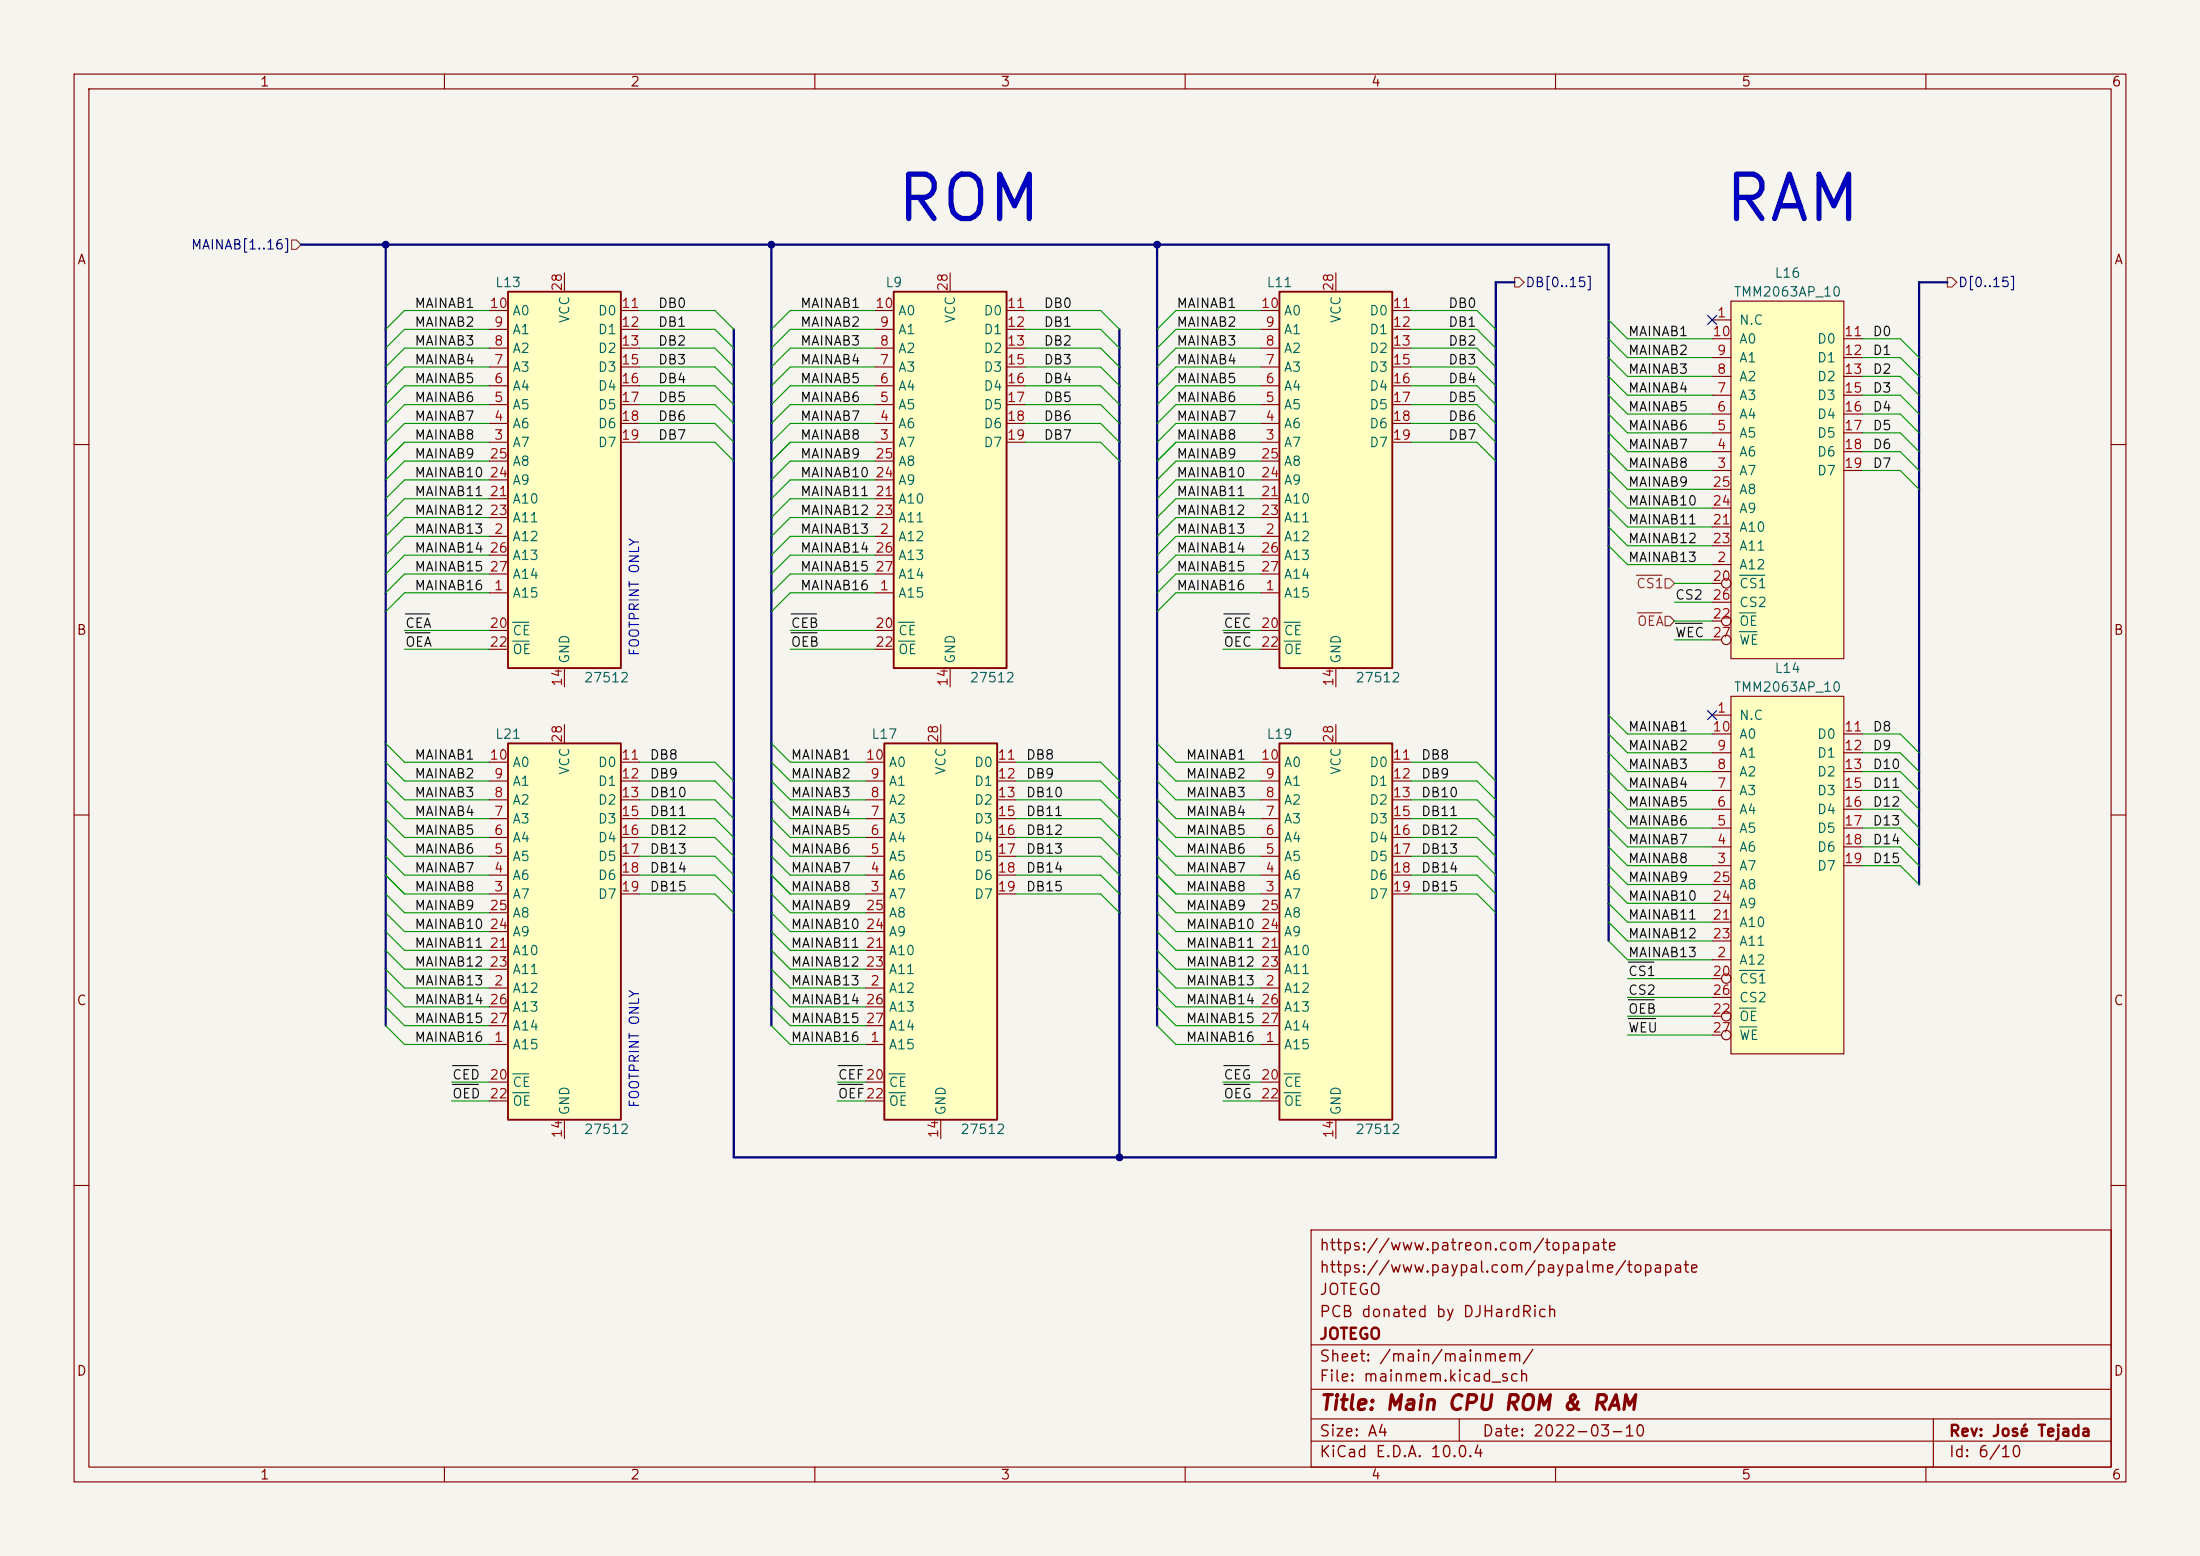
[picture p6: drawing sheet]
<svg xmlns="http://www.w3.org/2000/svg" width="297mm" height="210mm" viewBox="0 0 297 210" stroke-linecap="round" stroke-linejoin="round" font-family="sans-serif">
<path d="M0 0h297v210h-297z" fill="#f5f4ef" stroke="#f5f4ef" stroke-width=".14"/>
<g fill="none" stroke="#840000" stroke-width=".15">
<path d="M10 10h277v190h-277zM12 12h273v186h-273zM60 10v2M110 10v2M160 10v2M210 10v2M260 10v2M10 60h2M285 60h2M10 110h2M285 110h2M10 160h2"/>
<path d="M177 166h108v32h-108zM285 160h2M60 198v2M110 198v2M160 198v2M177 194.5h108M177 191.5h108M177 187.5h108M177 181.5h108M197 191.5v3M210 198v2M260 198v2"/>
<path d="M261 191.5v6.5"/>
</g>
<path d="M233.7 40.6h15.2v48.3h-15.2z" fill="#ffffc2"/>
<g fill="none" stroke="#840000" stroke-width=".15">
<path d="M231.1 43.2h2.6M231.1 58.4h2.6M231.1 55.9h2.6M231.1 53.3h2.6M231.1 50.8h2.6M231.1 48.3h2.6M231.1 45.7h2.6M233.7 40.6h15.2v48.3h-15.2zM248.9 58.4h2.6M248.9 55.9h2.6M248.9 53.3h2.6M248.9 50.8h2.6"/>
<path d="M248.9 48.3h2.6M248.9 45.7h2.6M231.1 76.2h2.6M231.1 63.5h2.6M231.1 61h2.6M231.1 78.7h1.3M231.1 71.1h2.6M231.1 73.7h2.6M231.1 68.6h2.6M231.1 66h2.6M248.9 63.5h2.6M248.9 61h2.6"/>
<path d="M231.1 83.8h1.3M231.1 81.3h2.6M231.1 86.4h1.3"/>
<circle cx="233" cy="78.7" r=".63"/>
<circle cx="233" cy="86.4" r=".63"/>
<circle cx="233" cy="83.8" r=".63"/>
</g>
<path d="M234.8 77.6h3.5M234.8 82.7h2.2M234.8 85.3h2.4" fill="none" stroke="#006464" stroke-width=".15"/>
<path d="M68.6 39.4h15.2v50.8h-15.2z" fill="#ffffc2"/>
<path d="M68.6 39.4h15.2v50.8h-15.2z" fill="none" stroke="#840000" stroke-width=".25"/>
<g fill="none" stroke="#840000" stroke-width=".15">
<path d="M76.2 36.8v2.6M66 59.7h2.6M66 57.2h2.6M66 54.6h2.6M66 52.1h2.6M66 49.5h2.6M66 47h2.6M66 44.5h2.6M66 41.9h2.6M83.8 59.7h2.6M83.8 57.2h2.6M83.8 54.6h2.6"/>
<path d="M83.8 52.1h2.6M83.8 49.5h2.6M83.8 47h2.6M83.8 44.5h2.6M83.8 41.9h2.6M66 72.4h2.6M66 67.3h2.6M66 69.9h2.6M66 64.8h2.6M66 62.2h2.6M66 74.9h2.6M66 77.5h2.6"/>
<path d="M66 80h2.6M66 85.1h2.6M66 87.6h2.6M76.2 90.2v2.5"/>
</g>
<path d="M69.2 84h2.2M69.2 86.5h2.2" fill="none" stroke="#006464" stroke-width=".15"/>
<path d="M68.6 100.3h15.2v50.8h-15.2z" fill="#ffffc2"/>
<path d="M68.6 100.3h15.2v50.8h-15.2z" fill="none" stroke="#840000" stroke-width=".25"/>
<g fill="none" stroke="#840000" stroke-width=".15">
<path d="M76.2 97.8v2.5M66 118.1h2.6M66 115.6h2.6M66 113h2.6M66 110.5h2.6M66 108h2.6M66 105.4h2.6M66 102.9h2.6M83.8 118.1h2.6M83.8 115.6h2.6M83.8 113h2.6M83.8 110.5h2.6"/>
<path d="M83.8 108h2.6M83.8 105.4h2.6M83.8 102.9h2.6M66 133.4h2.6M66 120.7h2.6M66 128.3h2.6M66 130.8h2.6M66 125.7h2.6M66 123.2h2.6M66 135.9h2.6M66 138.4h2.6M83.8 120.7h2.6"/>
<path d="M66 141h2.6M66 146.1h2.6M66 148.6h2.6M76.2 151.1v2.6"/>
</g>
<path d="M69.2 144.9h2.2M69.2 147.5h2.2" fill="none" stroke="#006464" stroke-width=".15"/>
<path d="M172.7 100.3h15.3v50.8h-15.3z" fill="#ffffc2"/>
<path d="M172.7 100.3h15.3v50.8h-15.3z" fill="none" stroke="#840000" stroke-width=".25"/>
<g fill="none" stroke="#840000" stroke-width=".15">
<path d="M180.3 97.8v2.5M170.2 118.1h2.5M170.2 115.6h2.5M170.2 113h2.5M170.2 110.5h2.5M170.2 108h2.5M170.2 105.4h2.5M170.2 102.9h2.5M188 118.1h2.5M188 115.6h2.5M188 113h2.5M188 110.5h2.5"/>
<path d="M188 108h2.5M188 105.4h2.5M188 102.9h2.5M170.2 133.4h2.5M170.2 120.7h2.5M170.2 128.3h2.5M170.2 130.8h2.5M170.2 125.7h2.5M170.2 123.2h2.5M170.2 135.9h2.5M170.2 138.4h2.5M188 120.7h2.5"/>
<path d="M170.2 141h2.5M170.2 146.1h2.5M170.2 148.6h2.5M180.3 151.1v2.6"/>
</g>
<path d="M173.4 144.9h2.1M173.4 147.5h2.2" fill="none" stroke="#006464" stroke-width=".15"/>
<path d="M119.4 100.3h15.2v50.8h-15.2z" fill="#ffffc2"/>
<path d="M119.4 100.3h15.2v50.8h-15.2z" fill="none" stroke="#840000" stroke-width=".25"/>
<g fill="none" stroke="#840000" stroke-width=".15">
<path d="M127 97.8v2.5M116.8 118.1h2.6M116.8 115.6h2.6M116.8 113h2.6M116.8 110.5h2.6M116.8 108h2.6M116.8 105.4h2.6M116.8 102.9h2.6M134.6 118.1h2.6M134.6 115.6h2.6M134.6 113h2.6M134.6 110.5h2.6"/>
<path d="M134.6 108h2.6M134.6 105.4h2.6M134.6 102.9h2.6M116.8 133.4h2.6M116.8 120.7h2.6M116.8 128.3h2.6M116.8 130.8h2.6M116.8 125.7h2.6M116.8 123.2h2.6M116.8 135.9h2.6M116.8 138.4h2.6M134.6 120.7h2.6"/>
<path d="M116.8 141h2.6M116.8 146.1h2.6M116.8 148.6h2.6M127 151.1v2.6"/>
</g>
<path d="M120 144.9h2.2M120 147.5h2.2" fill="none" stroke="#006464" stroke-width=".15"/>
<path d="M120.6 39.4h15.3v50.8h-15.3z" fill="#ffffc2"/>
<path d="M120.6 39.4h15.3v50.8h-15.3z" fill="none" stroke="#840000" stroke-width=".25"/>
<g fill="none" stroke="#840000" stroke-width=".15">
<path d="M128.3 36.8v2.6M118.1 59.7h2.5M118.1 57.2h2.5M118.1 54.6h2.5M118.1 52.1h2.5M118.1 49.5h2.5M118.1 47h2.5M118.1 44.5h2.5M118.1 41.9h2.5M135.9 59.7h2.5M135.9 57.2h2.5M135.9 54.6h2.5"/>
<path d="M135.9 52.1h2.5M135.9 49.5h2.5M135.9 47h2.5M135.9 44.5h2.5M135.9 41.9h2.5M118.1 72.4h2.5M118.1 67.3h2.5M118.1 69.9h2.5M118.1 64.8h2.5M118.1 62.2h2.5M118.1 74.9h2.5M118.1 77.5h2.5"/>
<path d="M118.1 80h2.5M118.1 85.1h2.5M118.1 87.6h2.5M128.3 90.2v2.5"/>
</g>
<path d="M121.3 84h2.2M121.3 86.5h2.2" fill="none" stroke="#006464" stroke-width=".15"/>
<path d="M172.7 39.4h15.3v50.8h-15.3z" fill="#ffffc2"/>
<path d="M172.7 39.4h15.3v50.8h-15.3z" fill="none" stroke="#840000" stroke-width=".25"/>
<g fill="none" stroke="#840000" stroke-width=".15">
<path d="M180.3 36.8v2.6M170.2 59.7h2.5M170.2 57.2h2.5M170.2 54.6h2.5M170.2 52.1h2.5M170.2 49.5h2.5M170.2 47h2.5M170.2 44.5h2.5M170.2 41.9h2.5M188 59.7h2.5M188 57.2h2.5M188 54.6h2.5"/>
<path d="M188 52.1h2.5M188 49.5h2.5M188 47h2.5M188 44.5h2.5M188 41.9h2.5M170.2 72.4h2.5M170.2 67.3h2.5M170.2 69.9h2.5M170.2 64.8h2.5M170.2 62.2h2.5M170.2 74.9h2.5M170.2 77.5h2.5"/>
<path d="M170.2 80h2.5M170.2 85.1h2.5M170.2 87.6h2.5M180.3 90.2v2.5"/>
</g>
<path d="M173.4 84h2.1M173.4 86.5h2.2" fill="none" stroke="#006464" stroke-width=".15"/>
<path d="M233.7 94h15.2v48.2h-15.2z" fill="#ffffc2"/>
<g fill="none" stroke="#840000" stroke-width=".15">
<path d="M231.1 96.5h2.6M231.1 99.1h2.6M233.7 94h15.2v48.2h-15.2zM248.9 99.1h2.6M231.1 116.8h2.6M231.1 114.3h2.6M231.1 111.8h2.6M231.1 109.2h2.6M231.1 106.7h2.6M231.1 104.1h2.6M231.1 101.6h2.6M231.1 119.4h2.6"/>
<path d="M248.9 116.8h2.6M248.9 114.3h2.6M248.9 111.8h2.6M248.9 109.2h2.6M248.9 106.7h2.6M248.9 104.1h2.6M248.9 101.6h2.6M231.1 129.5h2.6M231.1 132.1h1.3M231.1 124.5h2.6M231.1 137.2h1.3M231.1 127h2.6"/>
<path d="M231.1 121.9h2.6M231.1 134.6h2.6M231.1 139.7h1.3"/>
<circle cx="233" cy="139.7" r=".63"/>
<circle cx="233" cy="132.1" r=".63"/>
<circle cx="233" cy="137.2" r=".63"/>
</g>
<path d="M234.8 131h3.5M234.8 136.1h2.2M234.8 138.6h2.4" fill="none" stroke="#006464" stroke-width=".15"/>
<path d="M39.4 32.4h.6l.6 .6-.6 .7h-.6zM204.5 37.5h.6l.6 .6-.6 .6h-.6zM262.9 37.5h.6l.7 .6-.7 .6h-.6zM220.9 77.6h3.5M224.8 78.1h.6l.7 .6-.7 .7h-.6zM221 82.7h3.4M224.8 83.2h.6l.7 .6-.7 .7h-.6z" fill="none" stroke="#725600" stroke-width=".15"/>
<g fill="none" stroke="#0f0f0f" stroke-width=".15">
<path d="M54.7 82.9h3.3M54.7 85.4h3.4M106.8 82.9h3.4M106.8 85.4h3.5M165.2 82.9h3.5M165.2 85.4h3.5M226.2 84.1h3.6M219.8 129.9h3.5M219.8 137.5h3.7M219.8 134.9h3.5M61.1 143.8h3.4M61.1 146.4h3.5"/>
<path d="M113.2 143.8h3.2M113.2 146.4h3.3M165.2 143.8h3.5M165.2 146.4h3.5"/>
</g>
<path d="M40.6 33h176.6v94M52.1 33v105.4M104.1 33v105.4M156.2 33v105.4M204.5 38.1h-2.6v118.1h-102.8v-111.7M262.9 38.1h-3.8v81.3M151.1 44.5v111.7" fill="none" stroke="#000084" stroke-width=".3"/>
<g fill="none" stroke="#009600" stroke-width=".15">
<path d="M66 54.6h-11.4l-2.5 2.6M66 57.2h-11.4l-2.5 2.5M66 59.7h-11.4l-2.5 2.5M66 47h-11.4l-2.5 2.5M66 52.1h-11.4l-2.5 2.5M66 49.5h-11.4l-2.5 2.6M66 41.9h-11.4l-2.5 2.6M66 44.5h-11.4l-2.5 2.5M86.4 54.6h10.1l2.6 2.6M86.4 57.2h10.1l2.6 2.5M86.4 59.7h10.1l2.6 2.5M86.4 47h10.1l2.6 2.5"/>
<path d="M86.4 52.1h10.1l2.6 2.5M86.4 49.5h10.1l2.6 2.6M86.4 41.9h10.1l2.6 2.6M86.4 44.5h10.1l2.6 2.5M118.1 54.6h-11.4l-2.6 2.6M118.1 57.2h-11.4l-2.6 2.5M118.1 59.7h-11.4l-2.6 2.5M118.1 47h-11.4l-2.6 2.5M118.1 52.1h-11.4l-2.6 2.5M118.1 49.5h-11.4l-2.6 2.6M118.1 41.9h-11.4l-2.6 2.6M118.1 44.5h-11.4l-2.6 2.5"/>
<path d="M138.4 54.6h10.2l2.5 2.6M138.4 57.2h10.2l2.5 2.5M138.4 59.7h10.2l2.5 2.5M138.4 47h10.2l2.5 2.5M138.4 52.1h10.2l2.5 2.5M138.4 49.5h10.2l2.5 2.6M138.4 41.9h10.2l2.5 2.6M138.4 44.5h10.2l2.5 2.5M170.2 54.6h-11.5l-2.5 2.6M170.2 57.2h-11.5l-2.5 2.5M170.2 59.7h-11.5l-2.5 2.5M170.2 47h-11.5l-2.5 2.5"/>
<path d="M170.2 52.1h-11.5l-2.5 2.5M170.2 49.5h-11.5l-2.5 2.6M170.2 41.9h-11.5l-2.5 2.6M170.2 44.5h-11.5l-2.5 2.5M190.5 54.6h8.9l2.5 2.6M190.5 57.2h8.9l2.5 2.5M190.5 59.7h8.9l2.5 2.5M190.5 47h8.9l2.5 2.5M190.5 52.1h8.9l2.5 2.5M190.5 49.5h8.9l2.5 2.6M190.5 41.9h8.9l2.5 2.6M190.5 44.5h8.9l2.5 2.5"/>
<path d="M217.2 58.4l2.5 2.6h11.4M217.2 43.2l2.5 2.5h11.4M217.2 50.8l2.5 2.5h11.4M217.2 55.9l2.5 2.5h11.4M217.2 45.7l2.5 2.6h11.4M217.2 48.3l2.5 2.5h11.4M217.2 53.3l2.5 2.6h11.4M251.5 45.7h5l2.6 2.6M251.5 53.3h5l2.6 2.6M251.5 58.4h5l2.6 2.6M251.5 48.3h5l2.6 2.5M251.5 50.8h5l2.6 2.5"/>
<path d="M251.5 55.9h5l2.6 2.5M66 62.2h-11.4l-2.5 2.6M66 72.4h-11.4l-2.5 2.5M66 69.9h-11.4l-2.5 2.5M66 67.3h-11.4l-2.5 2.6M66 74.9h-11.4l-2.5 2.6M66 64.8h-11.4l-2.5 2.5M66 77.5h-11.4l-2.5 2.5M118.1 62.2h-11.4l-2.6 2.6M118.1 72.4h-11.4l-2.6 2.5M118.1 69.9h-11.4l-2.6 2.5M118.1 67.3h-11.4l-2.6 2.6"/>
<path d="M118.1 74.9h-11.4l-2.6 2.6M118.1 64.8h-11.4l-2.6 2.5M118.1 77.5h-11.4l-2.6 2.5M170.2 62.2h-11.5l-2.5 2.6M170.2 72.4h-11.5l-2.5 2.5M170.2 69.9h-11.5l-2.5 2.5M170.2 67.3h-11.5l-2.5 2.6M170.2 74.9h-11.5l-2.5 2.6M170.2 64.8h-11.5l-2.5 2.5M170.2 77.5h-11.5l-2.5 2.5M217.2 61l2.5 2.5h11.4M217.2 63.5l2.5 2.5h11.4"/>
<path d="M217.2 66l2.5 2.6h11.4M217.2 73.7l2.5 2.5h11.4M217.2 71.1l2.5 2.6h11.4M217.2 68.6l2.5 2.5h11.4M226.1 78.7h5M251.5 63.5h5l2.6 2.5M251.5 61h5l2.6 2.5M54.6 85.1h11.4M54.6 87.6h11.4M66 80h-11.4l-2.5 2.6M106.7 85.1h11.4M106.7 87.6h11.4"/>
<path d="M118.1 80h-11.4l-2.6 2.6M165.1 85.1h5.1M165.1 87.6h5.1M170.2 80h-11.5l-2.5 2.6M217.2 96.5l2.5 2.6h11.4M217.2 99.1l2.5 2.5h11.4M226.1 81.3h5M226.1 83.8h5M226.1 86.4h5M251.5 99.1h5l2.6 2.5M52.1 118.1l2.5 2.6h11.4M52.1 110.5l2.5 2.5h11.4"/>
<path d="M52.1 100.3l2.5 2.6h11.4M52.1 113l2.5 2.6h11.4M52.1 115.6l2.5 2.5h11.4M52.1 102.9l2.5 2.5h11.4M52.1 105.4l2.5 2.6h11.4M52.1 108l2.5 2.5h11.4M86.4 113h10.1l2.6 2.6M86.4 102.9h10.1l2.6 2.5M86.4 115.6h10.1l2.6 2.5M86.4 118.1h10.1l2.6 2.6M86.4 105.4h10.1l2.6 2.6M86.4 108h10.1l2.6 2.5"/>
<path d="M86.4 110.5h10.1l2.6 2.5M104.1 118.1l2.6 2.6h10.1M104.1 110.5l2.6 2.5h10.1M104.1 100.3l2.6 2.6h10.1M104.1 113l2.6 2.6h10.1M104.1 115.6l2.6 2.5h10.1M104.1 102.9l2.6 2.5h10.1M104.1 105.4l2.6 2.6h10.1M104.1 108l2.6 2.5h10.1M137.2 113h11.4l2.5 2.6M137.2 102.9h11.4l2.5 2.5M137.2 115.6h11.4l2.5 2.5"/>
<path d="M137.2 118.1h11.4l2.5 2.6M137.2 105.4h11.4l2.5 2.6M137.2 108h11.4l2.5 2.5M137.2 110.5h11.4l2.5 2.5M156.2 118.1l2.5 2.6h11.5M156.2 110.5l2.5 2.5h11.5M156.2 100.3l2.5 2.6h11.5M156.2 113l2.5 2.6h11.5M156.2 115.6l2.5 2.5h11.5M156.2 102.9l2.5 2.5h11.5M156.2 105.4l2.5 2.6h11.5M156.2 108l2.5 2.5h11.5"/>
<path d="M190.5 113h8.9l2.5 2.6M190.5 102.9h8.9l2.5 2.5M190.5 115.6h8.9l2.5 2.5M190.5 118.1h8.9l2.5 2.6M190.5 105.4h8.9l2.5 2.6M190.5 108h8.9l2.5 2.5M190.5 110.5h8.9l2.5 2.5M217.2 114.3l2.5 2.5h11.4M217.2 116.8l2.5 2.6h11.4M217.2 119.4l2.5 2.5h11.4M217.2 111.8l2.5 2.5h11.4M217.2 101.6l2.5 2.5h11.4"/>
<path d="M217.2 104.1l2.5 2.6h11.4M217.2 109.2l2.5 2.6h11.4M217.2 106.7l2.5 2.5h11.4M251.5 116.8h5l2.6 2.6M251.5 114.3h5l2.6 2.5M251.5 104.1h5l2.6 2.6M251.5 106.7h5l2.6 2.5M251.5 101.6h5l2.6 2.5M251.5 111.8h5l2.6 2.5M251.5 109.2h5l2.6 2.6M52.1 123.2l2.5 2.5h11.4M52.1 128.3l2.5 2.5h11.4"/>
<path d="M52.1 120.7l2.5 2.5h11.4M52.1 125.7l2.5 2.6h11.4M52.1 135.9l2.5 2.5h11.4M52.1 133.4l2.5 2.5h11.4M52.1 138.4l2.5 2.6h11.4M52.1 130.8l2.5 2.6h11.4M86.4 120.7h10.1l2.6 2.5M104.1 123.2l2.6 2.5h10.1M104.1 128.3l2.6 2.5h10.1M104.1 120.7l2.6 2.5h10.1M104.1 125.7l2.6 2.6h10.1M104.1 135.9l2.6 2.5h10.1"/>
<path d="M104.1 133.4l2.6 2.5h10.1M104.1 138.4l2.6 2.6h10.1M104.1 130.8l2.6 2.6h10.1M137.2 120.7h11.4l2.5 2.5M156.2 123.2l2.5 2.5h11.5M156.2 128.3l2.5 2.5h11.5M156.2 120.7l2.5 2.5h11.5M156.2 125.7l2.5 2.6h11.5M156.2 135.9l2.5 2.5h11.5M156.2 133.4l2.5 2.5h11.5M156.2 138.4l2.5 2.6h11.5M156.2 130.8l2.5 2.6h11.5"/>
<path d="M190.5 120.7h8.9l2.5 2.5M217.2 121.9l2.5 2.6h11.4M217.2 127l2.5 2.5h11.4M217.2 124.5l2.5 2.5h11.4M219.7 137.2h11.4M219.7 134.6h11.4M219.7 139.7h11.4M219.7 132.1h11.4M61 146.1h5M61 148.6h5M113 146.1h3.8M113 148.6h3.8"/>
<path d="M165.1 146.1h5.1M165.1 148.6h5.1"/>
</g>
<path d="M230.5 42.6l1.2 1.2M231.7 42.6l-1.2 1.2M230.5 95.9l1.2 1.2M231.7 95.9l-1.2 1.2" fill="none" stroke="#000084" stroke-width=".15"/>
<g fill="#000084" stroke="#000084" stroke-width=".14">
<circle cx="151.1" cy="156.2" r=".46"/>
<circle cx="52.1" cy="33" r=".46"/>
<circle cx="104.1" cy="33" r=".46"/>
<circle cx="156.2" cy="33" r=".46"/>
</g>
<g font-size="6" fill="#0000c2">
<text x="120.6" y="31.3">ROM</text>
<text x="232.4" y="31.3">RAM</text>
</g>
<text font-size="2" fill="#840000" x="178" y="190.8">Title: Main CPU ROM &amp; RAM</text>
<g font-size="1.5" fill="#840000">
<text x="178" y="172.2">https://www.paypal.com/paypalme/topapate</text>
<text x="178" y="169.2">https://www.patreon.com/topapate</text>
<text x="178" y="178.2">PCB donated by DJHardRich</text>
<text x="178" y="175.2">JOTEGO</text>
<text x="178" y="184.2">Sheet: /main/mainmem/</text>
<text x="178" y="181.2">JOTEGO</text>
<text x="178" y="186.9">File: mainmem.kicad_sch</text>
<text x="178" y="197.1">KiCad E.D.A. 10.0.4</text>
<text x="178" y="194.3">Size: A4</text>
<text x="200" y="194.3">Date: 2022-03-10</text>
<text x="263" y="194.3">Rev: José Tejada</text>
<text x="263" y="197.1">Id: 6/10</text>
</g>
<g font-size="1.3" fill="#840000">
<text x="35" y="12">1</text>
<text x="85" y="12">2</text>
<text x="135" y="12">3</text>
<text x="185" y="12">4</text>
<text x="235" y="12">5</text>
<text x="285" y="12">6</text>
<text x="10.3" y="36">A</text>
<text x="285.3" y="36">A</text>
<text x="10.3" y="86">B</text>
<text x="285.3" y="86">B</text>
<text x="10.3" y="136">C</text>
<text x="285.3" y="136">C</text>
<text x="10.3" y="186">D</text>
<text x="285.3" y="186">D</text>
<text x="35" y="200">1</text>
<text x="85" y="200">2</text>
<text x="135" y="200">3</text>
<text x="185" y="200">4</text>
<text x="235" y="200">5</text>
<text x="285" y="200">6</text>
</g>
<g font-size="1.3" fill="#000084">
<text x="25.7" y="34">MAINAB[1..16]</text>
<text x="205.8" y="39.1">DB[0..15]</text>
<text x="264.3" y="39.1">D[0..15]</text>
</g>
<g font-size="1.3" fill="#0f0f0f">
<text x="55.9" y="41.9">MAINAB1</text>
<text x="88.8" y="41.9">DB0</text>
<text x="107.9" y="41.9">MAINAB1</text>
<text x="140.8" y="41.9">DB0</text>
<text x="158.7" y="41.9">MAINAB1</text>
<text x="195.4" y="41.9">DB0</text>
<text x="55.9" y="44.4">MAINAB2</text>
<text x="55.9" y="47">MAINAB3</text>
<text x="88.8" y="44.4">DB1</text>
<text x="88.8" y="47">DB2</text>
<text x="107.9" y="44.4">MAINAB2</text>
<text x="107.9" y="47">MAINAB3</text>
<text x="140.8" y="44.4">DB1</text>
<text x="140.8" y="47">DB2</text>
<text x="158.7" y="44.4">MAINAB2</text>
<text x="158.7" y="47">MAINAB3</text>
<text x="195.4" y="44.4">DB1</text>
<text x="195.4" y="47">DB2</text>
<text x="219.7" y="45.7">MAINAB1</text>
<text x="252.7" y="45.7">D0</text>
<text x="55.9" y="52">MAINAB5</text>
<text x="55.9" y="49.5">MAINAB4</text>
<text x="88.8" y="52">DB4</text>
<text x="88.8" y="49.5">DB3</text>
<text x="107.9" y="52">MAINAB5</text>
<text x="107.9" y="49.5">MAINAB4</text>
<text x="140.8" y="49.5">DB3</text>
<text x="140.8" y="52">DB4</text>
<text x="158.7" y="49.5">MAINAB4</text>
<text x="158.7" y="52">MAINAB5</text>
<text x="195.4" y="52">DB4</text>
<text x="195.4" y="49.5">DB3</text>
<text x="219.7" y="48.2">MAINAB2</text>
<text x="219.7" y="53.3">MAINAB4</text>
<text x="219.7" y="50.8">MAINAB3</text>
<text x="252.7" y="50.8">D2</text>
<text x="252.7" y="53.3">D3</text>
<text x="252.7" y="48.2">D1</text>
<text x="55.9" y="57.1">MAINAB7</text>
<text x="55.9" y="54.6">MAINAB6</text>
<text x="55.9" y="59.7">MAINAB8</text>
<text x="88.8" y="57.1">DB6</text>
<text x="88.8" y="54.6">DB5</text>
<text x="88.8" y="59.7">DB7</text>
<text x="107.9" y="59.7">MAINAB8</text>
<text x="107.9" y="57.1">MAINAB7</text>
<text x="107.9" y="54.6">MAINAB6</text>
<text x="140.8" y="57.1">DB6</text>
<text x="140.8" y="59.7">DB7</text>
<text x="140.8" y="54.6">DB5</text>
<text x="158.7" y="57.1">MAINAB7</text>
<text x="158.7" y="59.7">MAINAB8</text>
<text x="158.7" y="54.6">MAINAB6</text>
<text x="195.4" y="54.6">DB5</text>
<text x="195.4" y="57.1">DB6</text>
<text x="195.4" y="59.7">DB7</text>
<text x="219.7" y="55.8">MAINAB5</text>
<text x="219.7" y="58.4">MAINAB6</text>
<text x="252.7" y="55.8">D4</text>
<text x="252.7" y="58.4">D5</text>
<text x="55.9" y="62.2">MAINAB9</text>
<text x="55.9" y="64.7">MAINAB10</text>
<text x="107.9" y="64.7">MAINAB10</text>
<text x="107.9" y="62.2">MAINAB9</text>
<text x="158.7" y="62.2">MAINAB9</text>
<text x="158.7" y="64.7">MAINAB10</text>
<text x="219.7" y="60.9">MAINAB7</text>
<text x="219.7" y="63.5">MAINAB8</text>
<text x="252.7" y="63.5">D7</text>
<text x="252.7" y="60.9">D6</text>
<text x="55.9" y="67.3">MAINAB11</text>
<text x="55.9" y="69.8">MAINAB12</text>
<text x="107.9" y="67.3">MAINAB11</text>
<text x="107.9" y="69.8">MAINAB12</text>
<text x="158.7" y="67.3">MAINAB11</text>
<text x="158.7" y="69.8">MAINAB12</text>
<text x="219.7" y="68.5">MAINAB10</text>
<text x="219.7" y="66">MAINAB9</text>
<text x="219.7" y="71.1">MAINAB11</text>
<text x="55.9" y="77.4">MAINAB15</text>
<text x="55.9" y="72.4">MAINAB13</text>
<text x="55.9" y="74.9">MAINAB14</text>
<text x="107.9" y="77.4">MAINAB15</text>
<text x="107.9" y="72.4">MAINAB13</text>
<text x="107.9" y="74.9">MAINAB14</text>
<text x="158.7" y="77.4">MAINAB15</text>
<text x="158.7" y="72.4">MAINAB13</text>
<text x="158.7" y="74.9">MAINAB14</text>
<text x="219.7" y="73.6">MAINAB12</text>
<text x="219.7" y="76.2">MAINAB13</text>
<text x="55.9" y="80">MAINAB16</text>
<text x="107.9" y="80">MAINAB16</text>
<text x="158.7" y="80">MAINAB16</text>
<text x="226.1" y="81.2">CS2</text>
<text x="54.6" y="85.1">CEA</text>
<text x="54.6" y="87.6">OEA</text>
<text x="106.7" y="87.6">OEB</text>
<text x="106.7" y="85.1">CEB</text>
<text x="165.1" y="85.1">CEC</text>
<text x="165.1" y="87.6">OEC</text>
<text x="226.1" y="86.3">WEC</text>
<text x="219.7" y="101.6">MAINAB2</text>
<text x="219.7" y="99">MAINAB1</text>
<text x="252.7" y="101.6">D9</text>
<text x="252.7" y="99">D8</text>
<text x="55.9" y="102.8">MAINAB1</text>
<text x="55.9" y="107.9">MAINAB3</text>
<text x="55.9" y="105.4">MAINAB2</text>
<text x="87.6" y="105.4">DB9</text>
<text x="87.6" y="102.8">DB8</text>
<text x="87.6" y="107.9">DB10</text>
<text x="106.7" y="102.8">MAINAB1</text>
<text x="106.7" y="105.4">MAINAB2</text>
<text x="106.7" y="107.9">MAINAB3</text>
<text x="138.4" y="102.8">DB8</text>
<text x="138.4" y="105.4">DB9</text>
<text x="138.4" y="107.9">DB10</text>
<text x="160" y="105.4">MAINAB2</text>
<text x="160" y="107.9">MAINAB3</text>
<text x="160" y="102.8">MAINAB1</text>
<text x="191.8" y="107.9">DB10</text>
<text x="191.8" y="102.8">DB8</text>
<text x="191.8" y="105.4">DB9</text>
<text x="219.7" y="104.1">MAINAB3</text>
<text x="219.7" y="106.6">MAINAB4</text>
<text x="252.7" y="106.6">D11</text>
<text x="252.7" y="104.1">D10</text>
<text x="55.9" y="110.5">MAINAB4</text>
<text x="55.9" y="113">MAINAB5</text>
<text x="87.6" y="110.5">DB11</text>
<text x="87.6" y="113">DB12</text>
<text x="106.7" y="113">MAINAB5</text>
<text x="106.7" y="110.5">MAINAB4</text>
<text x="138.4" y="113">DB12</text>
<text x="138.4" y="110.5">DB11</text>
<text x="160" y="110.5">MAINAB4</text>
<text x="160" y="113">MAINAB5</text>
<text x="191.8" y="110.5">DB11</text>
<text x="191.8" y="113">DB12</text>
<text x="219.7" y="109.2">MAINAB5</text>
<text x="219.7" y="111.7">MAINAB6</text>
<text x="252.7" y="111.7">D13</text>
<text x="252.7" y="109.2">D12</text>
<text x="55.9" y="115.5">MAINAB6</text>
<text x="55.9" y="118.1">MAINAB7</text>
<text x="87.6" y="115.5">DB13</text>
<text x="87.6" y="118.1">DB14</text>
<text x="106.7" y="118.1">MAINAB7</text>
<text x="106.7" y="115.5">MAINAB6</text>
<text x="138.4" y="118.1">DB14</text>
<text x="138.4" y="115.5">DB13</text>
<text x="160" y="115.5">MAINAB6</text>
<text x="160" y="118.1">MAINAB7</text>
<text x="191.8" y="118.1">DB14</text>
<text x="191.8" y="115.5">DB13</text>
<text x="219.7" y="116.8">MAINAB8</text>
<text x="219.7" y="114.3">MAINAB7</text>
<text x="219.7" y="119.3">MAINAB9</text>
<text x="252.7" y="114.3">D14</text>
<text x="252.7" y="116.8">D15</text>
<text x="55.9" y="125.7">MAINAB10</text>
<text x="55.9" y="120.6">MAINAB8</text>
<text x="55.9" y="123.2">MAINAB9</text>
<text x="87.6" y="120.6">DB15</text>
<text x="106.7" y="120.6">MAINAB8</text>
<text x="106.7" y="125.7">MAINAB10</text>
<text x="106.7" y="123.2">MAINAB9</text>
<text x="138.4" y="120.6">DB15</text>
<text x="160" y="123.2">MAINAB9</text>
<text x="160" y="120.6">MAINAB8</text>
<text x="160" y="125.7">MAINAB10</text>
<text x="191.8" y="120.6">DB15</text>
<text x="219.7" y="121.9">MAINAB10</text>
<text x="219.7" y="124.4">MAINAB11</text>
<text x="55.9" y="128.2">MAINAB11</text>
<text x="55.9" y="130.8">MAINAB12</text>
<text x="106.7" y="128.2">MAINAB11</text>
<text x="106.7" y="130.8">MAINAB12</text>
<text x="160" y="130.8">MAINAB12</text>
<text x="160" y="128.2">MAINAB11</text>
<text x="219.7" y="129.5">MAINAB13</text>
<text x="219.7" y="127">MAINAB12</text>
<text x="55.9" y="135.9">MAINAB14</text>
<text x="55.9" y="133.3">MAINAB13</text>
<text x="106.7" y="133.3">MAINAB13</text>
<text x="106.7" y="135.9">MAINAB14</text>
<text x="160" y="133.3">MAINAB13</text>
<text x="160" y="135.9">MAINAB14</text>
<text x="219.7" y="132">CS1</text>
<text x="219.7" y="134.6">CS2</text>
<text x="219.7" y="137.1">OEB</text>
<text x="55.9" y="140.9">MAINAB16</text>
<text x="55.9" y="138.4">MAINAB15</text>
<text x="106.7" y="138.4">MAINAB15</text>
<text x="106.7" y="140.9">MAINAB16</text>
<text x="160" y="138.4">MAINAB15</text>
<text x="160" y="140.9">MAINAB16</text>
<text x="219.7" y="139.7">WEU</text>
<text x="61" y="146">CED</text>
<text x="61" y="148.6">OED</text>
<text x="113" y="146">CEF20</text>
<text x="113" y="148.6">OEF22</text>
<text x="165.1" y="146">CEG</text>
<text x="165.1" y="148.6">OEG</text>
</g>
<g font-size="1.3" fill="#a90000">
<text x="66" y="41.9">10</text>
<text x="76.2" y="39.4" transform="rotate(-90 76.2 39.4)">28</text>
<text x="83.8" y="41.9">11</text>
<text x="118.1" y="41.9">10</text>
<text x="128.2" y="39.4" transform="rotate(-90 128.2 39.4)">28</text>
<text x="135.8" y="41.9">11</text>
<text x="170.1" y="41.9">10</text>
<text x="180.3" y="39.4" transform="rotate(-90 180.3 39.4)">28</text>
<text x="187.9" y="41.9">11</text>
<text x="66.6" y="47">8</text>
<text x="66.6" y="44.4">9</text>
<text x="83.8" y="44.4">12</text>
<text x="83.8" y="47">13</text>
<text x="118.7" y="47">8</text>
<text x="118.7" y="44.4">9</text>
<text x="135.8" y="44.4">12</text>
<text x="135.8" y="47">13</text>
<text x="170.7" y="47">8</text>
<text x="170.7" y="44.4">9</text>
<text x="187.9" y="44.4">12</text>
<text x="187.9" y="47">13</text>
<text x="231.1" y="45.7">10</text>
<text x="231.7" y="43.2">1</text>
<text x="248.9" y="45.7">11</text>
<text x="66.6" y="52">6</text>
<text x="66.6" y="49.5">7</text>
<text x="83.8" y="49.5">15</text>
<text x="83.8" y="52">16</text>
<text x="118.7" y="52">6</text>
<text x="118.7" y="49.5">7</text>
<text x="135.8" y="49.5">15</text>
<text x="135.8" y="52">16</text>
<text x="170.7" y="52">6</text>
<text x="170.7" y="49.5">7</text>
<text x="187.9" y="49.5">15</text>
<text x="187.9" y="52">16</text>
<text x="231.7" y="53.3">7</text>
<text x="231.7" y="50.8">8</text>
<text x="231.7" y="48.2">9</text>
<text x="248.9" y="48.2">12</text>
<text x="248.9" y="50.8">13</text>
<text x="248.9" y="53.3">15</text>
<text x="66.6" y="59.7">3</text>
<text x="66.6" y="57.1">4</text>
<text x="66.6" y="54.6">5</text>
<text x="83.8" y="54.6">17</text>
<text x="83.8" y="57.1">18</text>
<text x="83.8" y="59.7">19</text>
<text x="118.7" y="59.7">3</text>
<text x="118.7" y="57.1">4</text>
<text x="118.7" y="54.6">5</text>
<text x="135.8" y="54.6">17</text>
<text x="135.8" y="57.1">18</text>
<text x="135.8" y="59.7">19</text>
<text x="170.7" y="59.7">3</text>
<text x="170.7" y="57.1">4</text>
<text x="170.7" y="54.6">5</text>
<text x="187.9" y="54.6">17</text>
<text x="187.9" y="57.1">18</text>
<text x="187.9" y="59.7">19</text>
<text x="231.7" y="58.4">5</text>
<text x="231.7" y="55.9">6</text>
<text x="248.9" y="55.9">16</text>
<text x="248.9" y="58.4">17</text>
<text x="66" y="64.7">24</text>
<text x="66" y="62.2">25</text>
<text x="118.1" y="64.7">24</text>
<text x="118.1" y="62.2">25</text>
<text x="170.1" y="64.7">24</text>
<text x="170.1" y="62.2">25</text>
<text x="231.7" y="63.5">3</text>
<text x="231.7" y="60.9">4</text>
<text x="248.9" y="60.9">18</text>
<text x="248.9" y="63.5">19</text>
<text x="66" y="67.3">21</text>
<text x="66" y="69.8">23</text>
<text x="118.1" y="67.3">21</text>
<text x="118.1" y="69.8">23</text>
<text x="170.1" y="67.3">21</text>
<text x="170.1" y="69.8">23</text>
<text x="231.1" y="71.1">21</text>
<text x="231.1" y="68.6">24</text>
<text x="231.1" y="66">25</text>
<text x="66" y="74.9">26</text>
<text x="66" y="77.4">27</text>
<text x="66.6" y="72.4">2</text>
<text x="118.1" y="74.9">26</text>
<text x="118.1" y="77.4">27</text>
<text x="118.7" y="72.4">2</text>
<text x="170.1" y="74.9">26</text>
<text x="170.1" y="77.4">27</text>
<text x="170.7" y="72.4">2</text>
<text x="231.1" y="73.6">23</text>
<text x="231.7" y="76.2">2</text>
<text x="66.6" y="80">1</text>
<text x="118.7" y="80">1</text>
<text x="170.7" y="80">1</text>
<text x="231.1" y="78.7">20</text>
<text x="231.1" y="83.8">22</text>
<text x="231.1" y="81.3">26</text>
<text x="66" y="85.1">20</text>
<text x="66" y="87.6">22</text>
<text x="118.1" y="85.1">20</text>
<text x="118.1" y="87.6">22</text>
<text x="170.1" y="85.1">20</text>
<text x="170.1" y="87.6">22</text>
<text x="231.1" y="86.3">27</text>
<text x="76.2" y="92.8" transform="rotate(-90 76.2 92.8)">14</text>
<text x="128.2" y="92.8" transform="rotate(-90 128.2 92.8)">14</text>
<text x="180.3" y="92.8" transform="rotate(-90 180.3 92.8)">14</text>
<text x="76.2" y="100.4" transform="rotate(-90 76.2 100.4)">28</text>
<text x="127" y="100.4" transform="rotate(-90 127 100.4)">28</text>
<text x="180.3" y="100.4" transform="rotate(-90 180.3 100.4)">28</text>
<text x="231.1" y="99">10</text>
<text x="231.7" y="96.5">1</text>
<text x="231.7" y="101.6">9</text>
<text x="248.9" y="99">11</text>
<text x="248.9" y="101.6">12</text>
<text x="66" y="102.8">10</text>
<text x="66.6" y="107.9">8</text>
<text x="66.6" y="105.4">9</text>
<text x="83.8" y="102.8">11</text>
<text x="83.8" y="105.4">12</text>
<text x="83.8" y="107.9">13</text>
<text x="116.8" y="102.8">10</text>
<text x="117.4" y="107.9">8</text>
<text x="117.4" y="105.4">9</text>
<text x="134.6" y="102.8">11</text>
<text x="134.6" y="105.4">12</text>
<text x="134.6" y="107.9">13</text>
<text x="170.1" y="102.8">10</text>
<text x="170.7" y="107.9">8</text>
<text x="170.7" y="105.4">9</text>
<text x="187.9" y="102.8">11</text>
<text x="187.9" y="105.4">12</text>
<text x="187.9" y="107.9">13</text>
<text x="231.7" y="106.7">7</text>
<text x="231.7" y="104.1">8</text>
<text x="248.9" y="104.1">13</text>
<text x="248.9" y="106.7">15</text>
<text x="66.6" y="113">6</text>
<text x="66.6" y="110.5">7</text>
<text x="83.8" y="110.5">15</text>
<text x="83.8" y="113">16</text>
<text x="117.4" y="113">6</text>
<text x="117.4" y="110.5">7</text>
<text x="134.6" y="110.5">15</text>
<text x="134.6" y="113">16</text>
<text x="170.7" y="113">6</text>
<text x="170.7" y="110.5">7</text>
<text x="187.9" y="110.5">15</text>
<text x="187.9" y="113">16</text>
<text x="231.7" y="111.7">5</text>
<text x="231.7" y="109.2">6</text>
<text x="248.9" y="109.2">16</text>
<text x="248.9" y="111.7">17</text>
<text x="66.6" y="118.1">4</text>
<text x="66.6" y="115.5">5</text>
<text x="83.8" y="115.5">17</text>
<text x="83.8" y="118.1">18</text>
<text x="117.4" y="118.1">4</text>
<text x="117.4" y="115.5">5</text>
<text x="134.6" y="115.5">17</text>
<text x="134.6" y="118.1">18</text>
<text x="170.7" y="118.1">4</text>
<text x="170.7" y="115.5">5</text>
<text x="187.9" y="115.5">17</text>
<text x="187.9" y="118.1">18</text>
<text x="231.1" y="119.4">25</text>
<text x="231.7" y="116.8">3</text>
<text x="231.7" y="114.3">4</text>
<text x="248.9" y="114.3">18</text>
<text x="248.9" y="116.8">19</text>
<text x="66" y="125.7">24</text>
<text x="66" y="123.2">25</text>
<text x="66.6" y="120.6">3</text>
<text x="83.8" y="120.6">19</text>
<text x="116.8" y="125.7">24</text>
<text x="116.8" y="123.2">25</text>
<text x="117.4" y="120.6">3</text>
<text x="134.6" y="120.6">19</text>
<text x="170.1" y="125.7">24</text>
<text x="170.1" y="123.2">25</text>
<text x="170.7" y="120.6">3</text>
<text x="187.9" y="120.6">19</text>
<text x="231.1" y="124.4">21</text>
<text x="231.1" y="121.9">24</text>
<text x="66" y="128.2">21</text>
<text x="66" y="130.8">23</text>
<text x="116.8" y="128.2">21</text>
<text x="116.8" y="130.8">23</text>
<text x="170.1" y="128.2">21</text>
<text x="170.1" y="130.8">23</text>
<text x="231.1" y="127">23</text>
<text x="231.7" y="129.5">2</text>
<text x="66" y="135.9">26</text>
<text x="66.6" y="133.3">2</text>
<text x="116.8" y="135.9">26</text>
<text x="117.4" y="133.3">2</text>
<text x="170.1" y="135.9">26</text>
<text x="170.7" y="133.3">2</text>
<text x="231.1" y="132.1">20</text>
<text x="231.1" y="137.1">22</text>
<text x="231.1" y="134.6">26</text>
<text x="66" y="138.4">27</text>
<text x="66.6" y="140.9">1</text>
<text x="116.8" y="138.4">27</text>
<text x="117.4" y="140.9">1</text>
<text x="170.1" y="138.4">27</text>
<text x="170.7" y="140.9">1</text>
<text x="231.1" y="139.7">27</text>
<text x="66" y="146">20</text>
<text x="66" y="148.6">22</text>
<text x="170.1" y="146">20</text>
<text x="170.1" y="148.6">22</text>
<text x="76.2" y="153.7" transform="rotate(-90 76.2 153.7)">14</text>
<text x="127" y="153.7" transform="rotate(-90 127 153.7)">14</text>
<text x="180.3" y="153.7" transform="rotate(-90 180.3 153.7)">14</text>
</g>
<g font-size="1.3" fill="#006464">
<text x="66.8" y="39.1">L13</text>
<text x="119.4" y="39.1">L9</text>
<text x="170.9" y="39.1">L11</text>
<text x="234" y="40.3">TMM2063AP_10</text>
<text x="239.5" y="37.8">L16</text>
<text x="69.1" y="48">A2</text>
<text x="69.1" y="45.4">A1</text>
<text x="69.1" y="42.9">A0</text>
<text x="77.2" y="43.7" transform="rotate(-90 77.2 43.7)">VCC</text>
<text x="80.6" y="42.9">D0</text>
<text x="80.6" y="45.4">D1</text>
<text x="80.6" y="48">D2</text>
<text x="121.2" y="48">A2</text>
<text x="121.2" y="45.4">A1</text>
<text x="121.2" y="42.9">A0</text>
<text x="129.2" y="43.7" transform="rotate(-90 129.2 43.7)">VCC</text>
<text x="132.7" y="42.9">D0</text>
<text x="132.7" y="45.4">D1</text>
<text x="132.7" y="48">D2</text>
<text x="173.2" y="48">A2</text>
<text x="173.2" y="45.4">A1</text>
<text x="173.2" y="42.9">A0</text>
<text x="181.3" y="43.7" transform="rotate(-90 181.3 43.7)">VCC</text>
<text x="184.8" y="42.9">D0</text>
<text x="184.8" y="45.4">D1</text>
<text x="184.8" y="48">D2</text>
<text x="234.7" y="44.2">N.C</text>
<text x="234.7" y="46.7">A0</text>
<text x="245.2" y="46.7">D0</text>
<text x="69.1" y="53">A4</text>
<text x="69.1" y="50.5">A3</text>
<text x="80.6" y="50.5">D3</text>
<text x="80.6" y="53">D4</text>
<text x="121.2" y="53">A4</text>
<text x="121.2" y="50.5">A3</text>
<text x="132.7" y="50.5">D3</text>
<text x="132.7" y="53">D4</text>
<text x="173.2" y="53">A4</text>
<text x="173.2" y="50.5">A3</text>
<text x="184.8" y="50.5">D3</text>
<text x="184.8" y="53">D4</text>
<text x="234.7" y="51.8">A2</text>
<text x="234.7" y="49.2">A1</text>
<text x="245.2" y="49.2">D1</text>
<text x="245.2" y="51.8">D2</text>
<text x="69.1" y="58.1">A6</text>
<text x="69.1" y="55.6">A5</text>
<text x="80.6" y="55.6">D5</text>
<text x="80.6" y="58.1">D6</text>
<text x="121.2" y="58.1">A6</text>
<text x="121.2" y="55.6">A5</text>
<text x="132.7" y="55.6">D5</text>
<text x="132.7" y="58.1">D6</text>
<text x="173.2" y="58.1">A6</text>
<text x="173.2" y="55.6">A5</text>
<text x="184.8" y="55.6">D5</text>
<text x="184.8" y="58.1">D6</text>
<text x="234.7" y="59.4">A5</text>
<text x="234.7" y="56.9">A4</text>
<text x="234.7" y="54.3">A3</text>
<text x="245.2" y="54.3">D3</text>
<text x="245.2" y="56.9">D4</text>
<text x="245.2" y="59.4">D5</text>
<text x="69.1" y="60.7">A7</text>
<text x="69.1" y="65.7">A9</text>
<text x="69.1" y="63.2">A8</text>
<text x="80.6" y="60.7">D7</text>
<text x="121.2" y="60.7">A7</text>
<text x="121.2" y="65.7">A9</text>
<text x="121.2" y="63.2">A8</text>
<text x="132.7" y="60.7">D7</text>
<text x="173.2" y="60.7">A7</text>
<text x="173.2" y="65.7">A9</text>
<text x="173.2" y="63.2">A8</text>
<text x="184.8" y="60.7">D7</text>
<text x="234.7" y="64.5">A7</text>
<text x="234.7" y="61.9">A6</text>
<text x="245.2" y="61.9">D6</text>
<text x="245.2" y="64.5">D7</text>
<text x="69.1" y="68.3">A10</text>
<text x="69.1" y="70.8">A11</text>
<text x="121.2" y="68.3">A10</text>
<text x="121.2" y="70.8">A11</text>
<text x="173.2" y="68.3">A10</text>
<text x="173.2" y="70.8">A11</text>
<text x="234.7" y="69.6">A9</text>
<text x="234.7" y="67">A8</text>
<text x="69.1" y="73.4">A12</text>
<text x="69.1" y="75.9">A13</text>
<text x="121.2" y="73.4">A12</text>
<text x="121.2" y="75.9">A13</text>
<text x="173.2" y="73.4">A12</text>
<text x="173.2" y="75.9">A13</text>
<text x="234.7" y="77.2">A12</text>
<text x="234.7" y="72.1">A10</text>
<text x="234.7" y="74.6">A11</text>
<text x="69.1" y="81">A15</text>
<text x="69.1" y="78.4">A14</text>
<text x="121.2" y="81">A15</text>
<text x="121.2" y="78.4">A14</text>
<text x="173.2" y="81">A15</text>
<text x="173.2" y="78.4">A14</text>
<text x="234.7" y="79.7">CS1</text>
<text x="234.7" y="82.3">CS2</text>
<text x="69.1" y="86.1">CE</text>
<text x="69.1" y="88.6">OE</text>
<text x="77.2" y="89.7" transform="rotate(-90 77.2 89.7)">GND</text>
<text x="121.2" y="86.1">CE</text>
<text x="121.2" y="88.6">OE</text>
<text x="129.2" y="89.7" transform="rotate(-90 129.2 89.7)">GND</text>
<text x="173.2" y="86.1">CE</text>
<text x="173.2" y="88.6">OE</text>
<text x="181.3" y="89.7" transform="rotate(-90 181.3 89.7)">GND</text>
<text x="234.7" y="84.8">OE</text>
<text x="234.7" y="87.3">WE</text>
<text x="78.7" y="92.4">27512</text>
<text x="130.8" y="92.4">27512</text>
<text x="182.9" y="92.4">27512</text>
<text x="234" y="93.7">TMM2063AP_10</text>
<text x="239.5" y="91.1">L14</text>
<text x="66.8" y="100">L21</text>
<text x="117.6" y="100">L17</text>
<text x="170.9" y="100">L19</text>
<text x="234.7" y="97.5">N.C</text>
<text x="234.7" y="100">A0</text>
<text x="245.2" y="100">D0</text>
<text x="69.1" y="106.4">A1</text>
<text x="69.1" y="103.8">A0</text>
<text x="77.2" y="104.7" transform="rotate(-90 77.2 104.7)">VCC</text>
<text x="80.6" y="103.8">D0</text>
<text x="80.6" y="106.4">D1</text>
<text x="119.9" y="106.4">A1</text>
<text x="119.9" y="103.8">A0</text>
<text x="128" y="104.7" transform="rotate(-90 128 104.7)">VCC</text>
<text x="131.4" y="103.8">D0</text>
<text x="131.4" y="106.4">D1</text>
<text x="173.2" y="106.4">A1</text>
<text x="173.2" y="103.8">A0</text>
<text x="181.3" y="104.7" transform="rotate(-90 181.3 104.7)">VCC</text>
<text x="184.8" y="103.8">D0</text>
<text x="184.8" y="106.4">D1</text>
<text x="234.7" y="107.7">A3</text>
<text x="234.7" y="105.1">A2</text>
<text x="234.7" y="102.6">A1</text>
<text x="245.2" y="102.6">D1</text>
<text x="245.2" y="105.1">D2</text>
<text x="245.2" y="107.7">D3</text>
<text x="69.1" y="111.5">A3</text>
<text x="69.1" y="108.9">A2</text>
<text x="80.6" y="108.9">D2</text>
<text x="80.6" y="111.5">D3</text>
<text x="119.9" y="111.5">A3</text>
<text x="119.9" y="108.9">A2</text>
<text x="131.4" y="108.9">D2</text>
<text x="131.4" y="111.5">D3</text>
<text x="173.2" y="111.5">A3</text>
<text x="173.2" y="108.9">A2</text>
<text x="184.8" y="108.9">D2</text>
<text x="184.8" y="111.5">D3</text>
<text x="234.7" y="112.7">A5</text>
<text x="234.7" y="110.2">A4</text>
<text x="245.2" y="110.2">D4</text>
<text x="245.2" y="112.7">D5</text>
<text x="69.1" y="119.1">A6</text>
<text x="69.1" y="116.5">A5</text>
<text x="69.1" y="114">A4</text>
<text x="80.6" y="114">D4</text>
<text x="80.6" y="116.5">D5</text>
<text x="80.6" y="119.1">D6</text>
<text x="119.9" y="119.1">A6</text>
<text x="119.9" y="116.5">A5</text>
<text x="119.9" y="114">A4</text>
<text x="131.4" y="114">D4</text>
<text x="131.4" y="116.5">D5</text>
<text x="131.4" y="119.1">D6</text>
<text x="173.2" y="119.1">A6</text>
<text x="173.2" y="116.5">A5</text>
<text x="173.2" y="114">A4</text>
<text x="184.8" y="114">D4</text>
<text x="184.8" y="116.5">D5</text>
<text x="184.8" y="119.1">D6</text>
<text x="234.7" y="117.8">A7</text>
<text x="234.7" y="115.3">A6</text>
<text x="245.2" y="115.3">D6</text>
<text x="245.2" y="117.8">D7</text>
<text x="69.1" y="121.6">A7</text>
<text x="69.1" y="124.2">A8</text>
<text x="80.6" y="121.6">D7</text>
<text x="119.9" y="121.6">A7</text>
<text x="119.9" y="124.2">A8</text>
<text x="131.4" y="121.6">D7</text>
<text x="173.2" y="121.6">A7</text>
<text x="173.2" y="124.2">A8</text>
<text x="184.8" y="121.6">D7</text>
<text x="234.7" y="125.4">A10</text>
<text x="234.7" y="122.9">A9</text>
<text x="234.7" y="120.4">A8</text>
<text x="69.1" y="129.2">A10</text>
<text x="69.1" y="131.8">A11</text>
<text x="69.1" y="126.7">A9</text>
<text x="119.9" y="129.2">A10</text>
<text x="119.9" y="131.8">A11</text>
<text x="119.9" y="126.7">A9</text>
<text x="173.2" y="129.2">A10</text>
<text x="173.2" y="131.8">A11</text>
<text x="173.2" y="126.7">A9</text>
<text x="234.7" y="130.5">A12</text>
<text x="234.7" y="128">A11</text>
<text x="69.1" y="134.3">A12</text>
<text x="69.1" y="136.9">A13</text>
<text x="119.9" y="134.3">A12</text>
<text x="119.9" y="136.9">A13</text>
<text x="173.2" y="134.3">A12</text>
<text x="173.2" y="136.9">A13</text>
<text x="234.7" y="133.1">CS1</text>
<text x="234.7" y="135.6">CS2</text>
<text x="69.1" y="141.9">A15</text>
<text x="69.1" y="139.4">A14</text>
<text x="119.9" y="141.9">A15</text>
<text x="119.9" y="139.4">A14</text>
<text x="173.2" y="141.9">A15</text>
<text x="173.2" y="139.4">A14</text>
<text x="234.7" y="138.1">OE</text>
<text x="234.7" y="140.7">WE</text>
<text x="69.1" y="147">CE</text>
<text x="69.1" y="149.6">OE</text>
<text x="119.9" y="147">CE</text>
<text x="119.9" y="149.6">OE</text>
<text x="173.2" y="147">CE</text>
<text x="173.2" y="149.6">OE</text>
<text x="77.2" y="150.6" transform="rotate(-90 77.2 150.6)">GND</text>
<text x="78.7" y="153.4">27512</text>
<text x="128" y="150.6" transform="rotate(-90 128 150.6)">GND</text>
<text x="129.5" y="153.4">27512</text>
<text x="181.3" y="150.6" transform="rotate(-90 181.3 150.6)">GND</text>
<text x="182.9" y="153.4">27512</text>
</g>
<g font-size="1.3" fill="#725600">
<text x="220.8" y="79.7">CS1</text>
<text x="220.9" y="84.8">OEA</text>
</g>
<g font-size="1.3" fill="#0000c2">
<text x="86.6" y="88.7" transform="rotate(-90 86.6 88.7)">FOOTPRINT ONLY</text>
<text x="86.6" y="149.6" transform="rotate(-90 86.6 149.6)">FOOTPRINT ONLY</text>
</g>
</svg>
